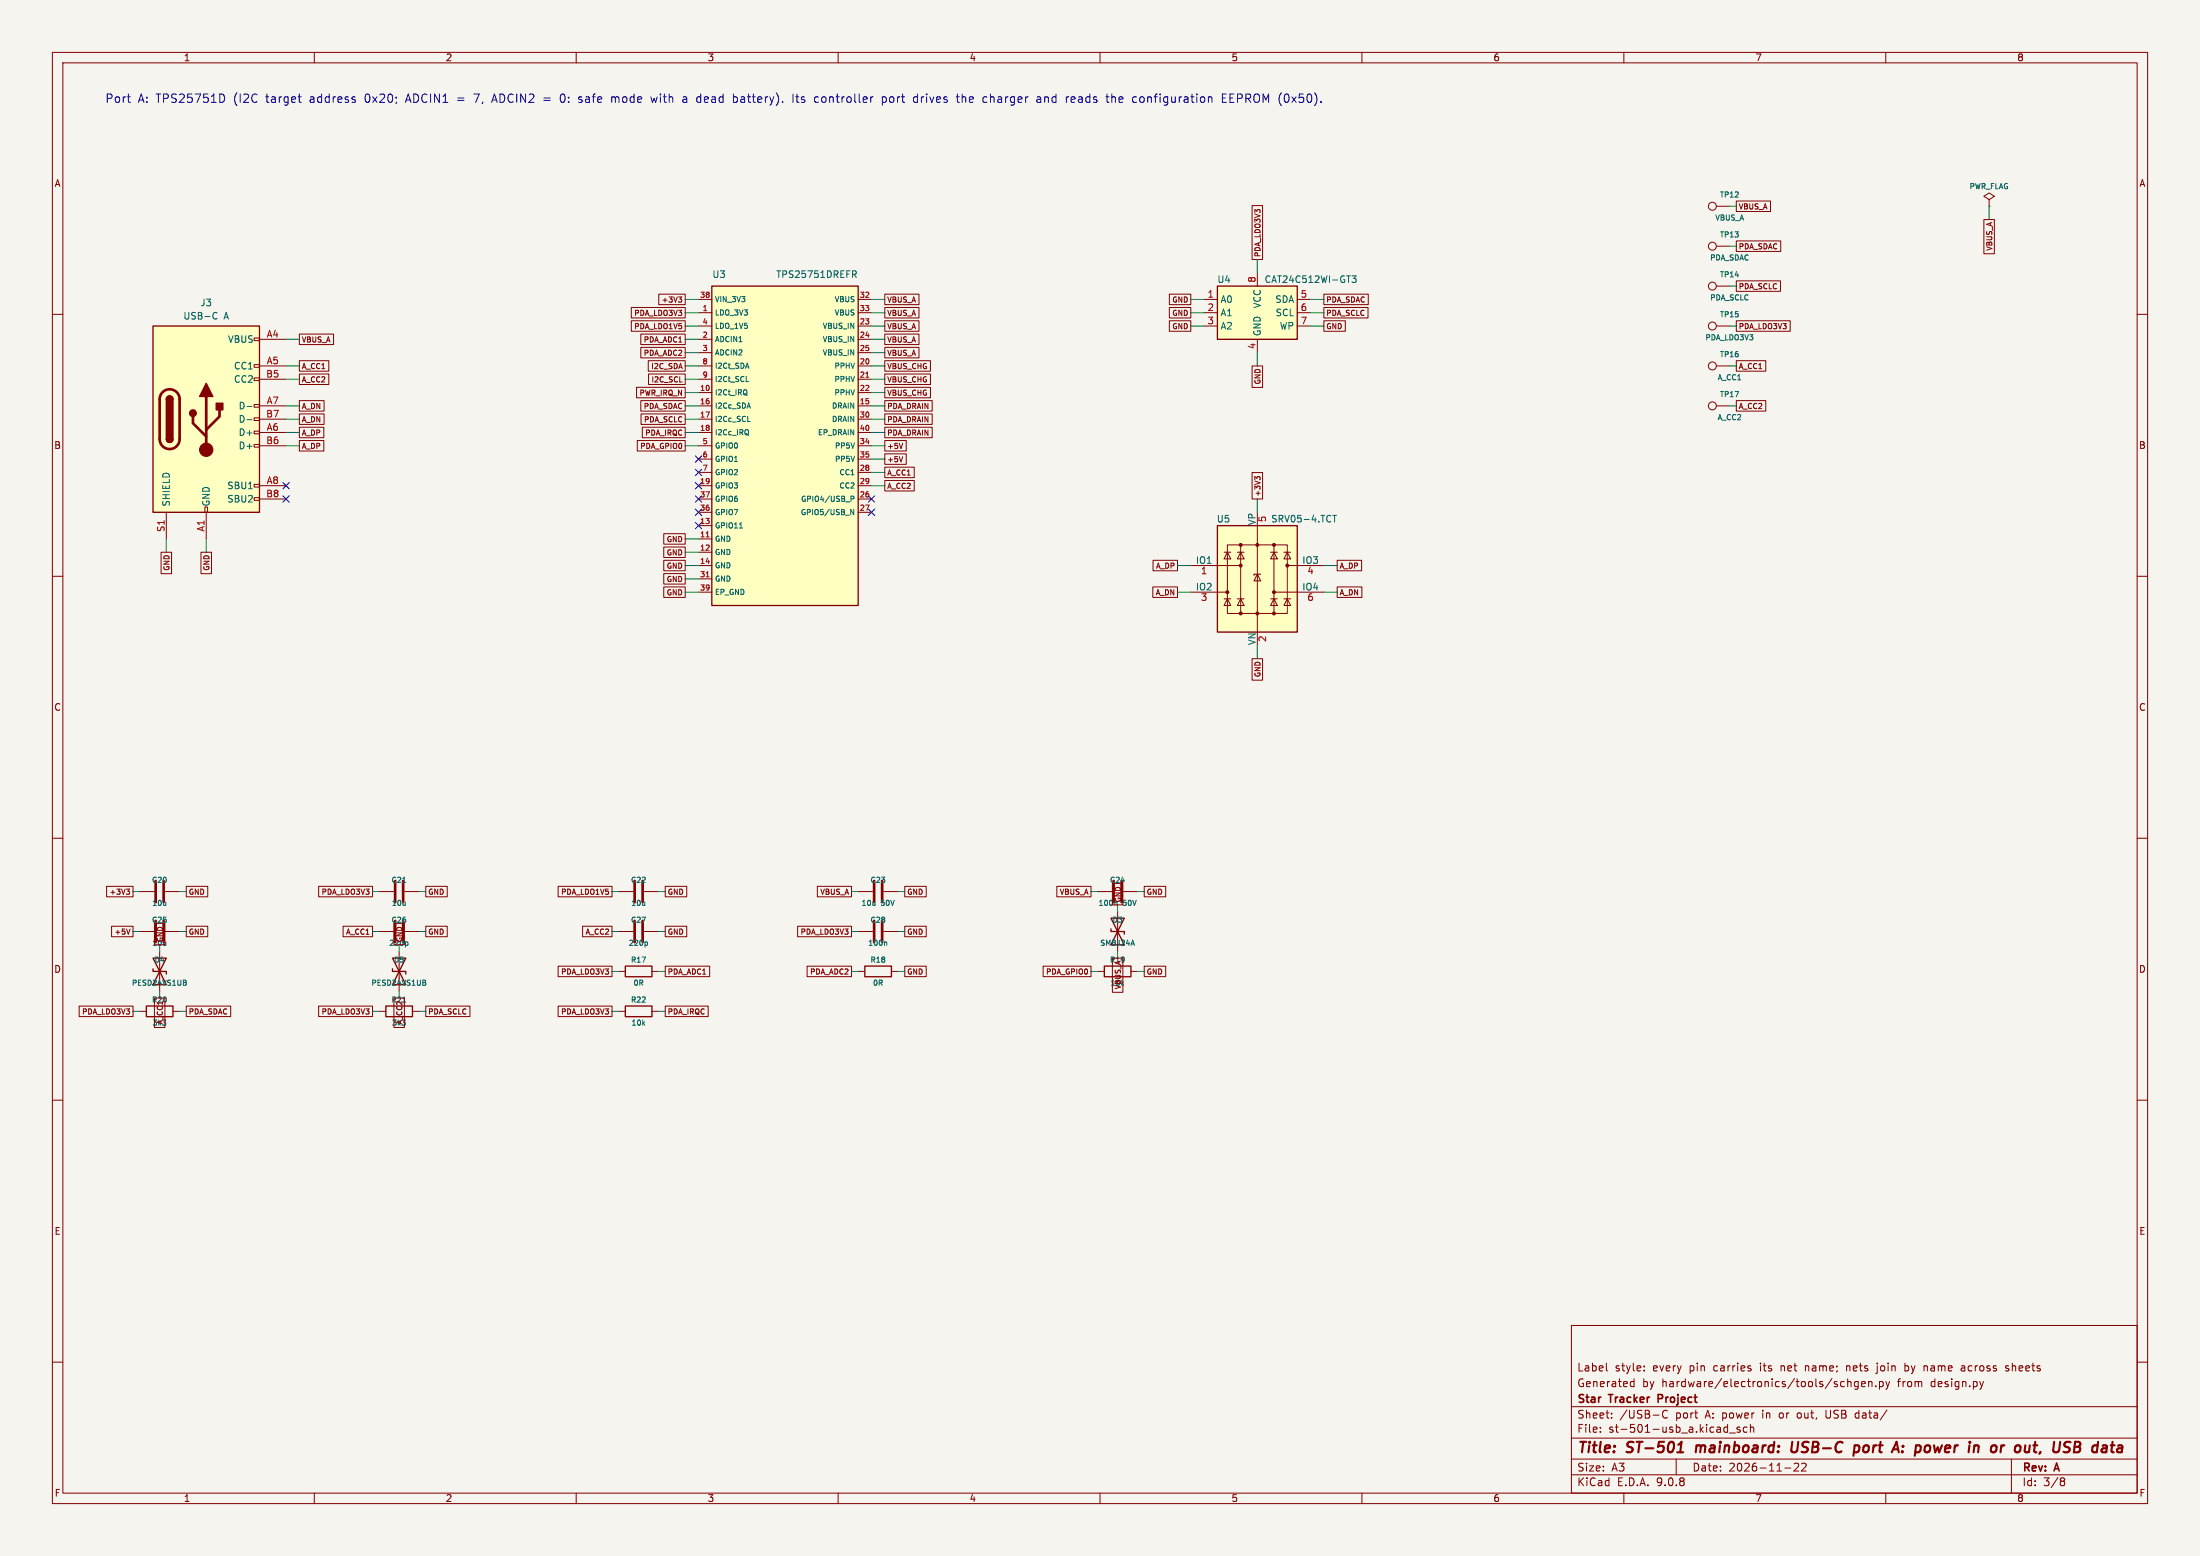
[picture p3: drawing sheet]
<svg xmlns="http://www.w3.org/2000/svg" width="420mm" height="297mm" viewBox="0 0 420 297" stroke-linecap="round" stroke-linejoin="round" font-family="sans-serif">
<path d="M0 0h420v297h-420z" fill="#f5f4ef" stroke="#f5f4ef" stroke-width=".19"/>
<g fill="none" stroke="#840000" stroke-width=".19">
<path d="M10 10h400v277h-400zM12 12h396v273h-396zM60 10v2M110 10v2M160 10v2M210 10v2M260 10v2M310 10v2M360 10v2M10 60h2M408 60h2M10 110h2"/>
<path d="M408 110h2M10 160h2M408 160h2M10 210h2M408 210h2M300 253h108v32h-108zM10 260h2M300 278.5h108M300 274.5h108M300 268.5h108M305.5 273.2v.2M305.5 272.5v.1"/>
<path d="M306.7 261.5l.2 .2M307.7 270.5v.2M307.7 269.8v.1M311.4 264.6h.5M311.4 263.8h.5M311.9 263.2v1.5M313.9 261.5v.2M313.9 260.8v.1M317.7 269.3a.72 .72 0 0 0-.3 .9 .72 .72 0 0 0 .9 .3M320 278.5v3M329.7 272.4l.1 .1M329.8 271.9v1.5"/>
<path d="M329.8 273.3l-.1 .1M330.2 273.5h1.1M332.2 272.5l-.4-.1-.2 .2 .1 .2 .5 .2v.3h-.6M333.5 272.5l-.4-.1-.3 .3 .1 .6h.6M334.2 272.5l.2-.1 .3 .1 .1 .9M334.2 271.9v1.5M342.5 279.4l.6-.1 .2 .1 .1 .3-1 1.1h1M343.2 269.8v.7M343.9 279.4l.6-.1 .2 .1 .1 .3-.9 1.1h.9M344.7 260.7v1M344.7 260.8h.1M348.6 269.2v1.2l.3 .3"/>
<path d="M352.5 260.7v1M352.7 263.8l.2-.1 .4 .1 .1 .9M352.7 263.2v1.5M352.7 260.7l-.2 .1M354.3 270.6l.4 .1M354.7 263.8l-.4-.1-.3 .3 .2 .6h.5M354.7 263.7v1.2l-.3 .3-.3-.1M354.7 269.7l-.4 .1M355.4 264.2l.7-.2-.1-.2-.4-.1-.2 .2v.7h.6M356.7 263.8l.2-.1 .4 .1 .1 .9M356.7 263.7v1M358.1 264.5v.2"/>
<path d="M358.4 260.2v.1M358.4 260.7v1.3l-.3 .2M358.8 263.8l.4-.1 .3 .3-.1 .6h-.6M358.8 263.7v1.5M360 263.7l.4 1M360.4 264.7l-.4 .5M360.7 263.7l-.3 1M363.7 260.2v1.5M363.7 260.8h.5M363.7 261.6h.5M367.5 260.7h.2l.2 .2v.8M374.4 260.8h.6l.1 .9"/>
<path d="M374.4 261.6h.7M375.1 261l-.7 .2M378.7 263.7l-.4 1M383.4 260.8l-.3-.1-.2 .2v.2l.5 .2v.3h-.5M384 278.5v6.5M408 260h2M60 285v2M110 285v2M160 285v2M210 285v2M260 285v2M300 281.5h108"/>
<path d="M310 285v2M340.7 280.2h1.2M360 285v2M393.6 282.1l.4 .1 .2 .2-.3 .3M393.6 282.7h.3M393.9 282.7l.2 .2 .1 .4-.2 .2-.4 .1"/>
</g>
<g fill="none" stroke="#840000" stroke-width=".4">
<path d="M320.2 277.2h1.1M320.6 275.7l.4-.5-.2 2M323.9 275.9l-.2 1.3M342.2 275.2l-.2 1.6 .1 .3a.66 .66 0 0 0 .9-.1M354.1 276h.7l.2 .3-.1 .5a.66 .66 0 0 1-1 .3M354.1 275.9l-.3 2M363.2 277l-.1 .2M363.3 276v.2M376.1 275.2l-.1 .2M385.1 275.9l-.4 .4-.1 .5 .2 .3 .4 .1M388.5 275.2l-.2 1.7M397.1 276.3v.5"/>
<path d="M397.1 275.4l-.1 .6"/>
</g>
<path d="M316.5 267h.6M317.1 266.2h-.6v1.5" fill="none" stroke="#840000" stroke-width=".3"/>
<path d="M232.4 54.6h15.2v10.2h-15.2z" fill="#ffffc2"/>
<path d="M232.4 54.6h15.2v10.2h-15.2zM212.1 175.3h2.5l-2.5 5h2.5zM212.1 177.3v.5h2.5v.5M210.8 184.4h5.1v2h-5.1z" fill="none" stroke="#840000" stroke-width=".25"/>
<g fill="none" stroke="#840000" stroke-width=".19">
<path d="M229.9 57.2h2.5M229.9 59.7h2.5M240 52.1v2.5M247.6 57.2h2.6M247.6 59.7h2.6M229.9 62.2h2.5M240 64.8v2.5M247.6 62.2h2.6M327.7 77.5h2.5M327.7 69.9h2.5M26.7 170.2h2.8M26.7 177.8h2.8"/>
<path d="M31.5 170.2h2.8M31.5 177.8h2.8M213.4 174v7.6M209.5 185.4h1.3M215.9 185.4h1.3"/>
<circle cx="326.9" cy="77.5" r=".76"/>
<circle cx="326.9" cy="69.8" r=".76"/>
</g>
<path d="M257.1 52.6h.7M258.1 52.6h.8l-.4 .5 .3 .2v.5l-.2 .1-.5-.1" fill="none" stroke="#006464" stroke-width=".19"/>
<path d="M29.7 168.1v4.1M29.7 175.8v4M31.2 168.1v4.1M31.2 175.8v4" fill="none" stroke="#840000" stroke-width=".51"/>
<path d="M232.4 100.3h15.2v20.4h-15.2z" fill="#ffffc2"/>
<g fill="none" stroke="#840000" stroke-width=".19">
<path d="M379.7 38.1l1-.6-1-.7-1 .7 1 .6v1.3M379.7 39.4h.1M227.3 108h9.6M227.3 113h7M233.7 105.4h1.2M233.7 114.3h1.2M234.3 104h11.4v13.1h-11.4zM234.3 105.4l.6 1.3h-1.2zM234.3 114.3l.6 1.3h-1.2zM236.2 105.4h1.3M236.2 114.3h1.3M236.9 105.4l.6 1.3h-1.3z"/>
<path d="M236.9 114.3l.6 1.3h-1.3zM236.9 104v13.1M240 109.6l.7 1.3h-1.3zM240 100.3v20.4M240.7 109.6h-1.3v.3M242.6 105.4h1.2M242.6 114.3h1.2M243.2 105.4l.6 1.3h-1.2zM243.2 114.3l.6 1.3h-1.2zM243.2 104v13.1M243.2 113h9.5M245.1 105.4h1.3"/>
<path d="M245.1 114.3h1.3M245.7 105.4l.7 1.3h-1.3zM245.7 114.3l.7 1.3h-1.3zM245.7 108h7M209.5 170.2h2.8M214.4 170.2h2.8"/>
</g>
<path d="M232.4 100.3h15.2v20.4h-15.2z" fill="none" stroke="#840000" stroke-width=".25"/>
<g fill="#840000" stroke="#840000" stroke-width=".19">
<circle cx="234.3" cy="113" r=".28"/>
<circle cx="236.9" cy="104" r=".28"/>
<circle cx="236.9" cy="108" r=".28"/>
<circle cx="236.9" cy="117.1" r=".28"/>
<circle cx="240" cy="104" r=".28"/>
<circle cx="240" cy="117.1" r=".28"/>
<circle cx="243.2" cy="104" r=".28"/>
<circle cx="243.2" cy="113" r=".28"/>
<circle cx="243.2" cy="117.1" r=".28"/>
<circle cx="245.7" cy="108" r=".28"/>
</g>
<path d="M254.4 98.4h.7M254.8 98.4v1.2M213.2 172.3v.5" fill="none" stroke="#006464" stroke-width=".19"/>
<path d="M212.6 168.1v4.1M214.1 168.1v4.1" fill="none" stroke="#840000" stroke-width=".51"/>
<path d="M29.2 62.2h20.3v35.6h-20.3z" fill="#ffffc2"/>
<g fill="none" stroke="#840000" stroke-width=".19">
<path d="M48.5 64.5h1v.5h-1zM48.5 69.6h1v.5h-1zM48.5 72.1h1v.5h-1zM48.5 77.2h1v.5h-1zM48.5 79.8h1v.5h-1zM49.5 64.8h5.1M49.5 69.9h5.1M49.5 72.4h5.1M49.5 77.5h5.1M31.7 97.8v5.1M39.1 96.8h.5v1h-.5zM39.4 97.8v5.1"/>
<path d="M48.5 82.3h1v.5h-1zM48.5 84.8h1v.5h-1zM48.5 92.5h1v.5h-1zM48.5 95h1v.5h-1zM49.5 80h5.1M49.5 82.6h5.1M49.5 85.1h5.1M49.5 92.7h5.1M49.5 95.3h5.1M72.4 170.2h2.8M72.4 177.8h2.8M77.2 170.2h2.8"/>
<path d="M77.2 177.8h2.8M26.7 193h1.2M30.5 181.6v7.6M33 193h1.3M72.4 193h1.3M76.2 181.6v7.6M78.7 193h1.3"/>
</g>
<path d="M29.2 62.2h20.3v35.6h-20.3zM31.7 76.2a.64 .64 0 0 1 .7-.6 .64 .64 0 0 1 .6 .6M31.7 83.8a.64 .64 0 0 0 .7 .7 .64 .64 0 0 0 .6-.7M27.9 192h5.1v2.1h-5.1zM29.2 182.9h2.5l-2.5 5.1h2.5zM29.2 184.9v.5h2.5v.5M73.7 192h5v2.1h-5zM74.9 182.9h2.6l-2.6 5.1h2.6zM74.9 184.9v.5h2.6v.5" fill="none" stroke="#840000" stroke-width=".25"/>
<path d="M31 74.9a1.9 1.9 0 0 1 2.1-.5 1.9 1.9 0 0 1 1.2 1.8v7.6a1.91 1.91 0 0 1-1.9 1.9 1.91 1.91 0 0 1-1.9-1.9v-7.7l.2-.7zM36.8 79.5v1.3l2.6 2.5M39.4 75.7v10.2M41.9 78.2v1.3l-2.5 2.5M75.4 168.1v4.1M75.4 175.8v4M77 168.1v4.1M77 175.8v4" fill="none" stroke="#840000" stroke-width=".51"/>
<g fill="#840000" stroke="#840000" stroke-width=".25">
<path d="M31.7 76.2h1.3v7.6h-1.3z"/>
<path d="M31.9 75.8a.64 .64 0 0 1 .7-.2 .64 .64 0 0 1 .4 .6h-1.3z"/>
<path d="M31.7 83.8h1.3a.64 .64 0 0 1-.6 .7 .64 .64 0 0 1-.7-.7z"/>
<path d="M39.4 73.2l1.2 2.5h-2.5z"/>
<path d="M41.3 77h1.2v1.2h-1.2z"/>
<circle cx="36.8" cy="78.9" r=".63"/>
</g>
<circle cx="39.4" cy="85.9" r="1.27" fill="#840000" stroke="#840000" stroke-width=".19"/>
<path d="M40.9 59.7l.5 .1M41.4 60.8h-.5M47.1 77.6h1M47.1 80.1h1M76.9 168.4h.6M77.7 179.8l.2 .2v.3l-.2 .2M35.3 187.1l.2 .2-.2 .3 .3 .1-.2 .4M81.1 187.1l.1 .2-.1 .3 .2 .1-.2 .4" fill="none" stroke="#006464" stroke-width=".19"/>
<path d="M135.9 54.6h27.9v61h-27.9z" fill="#ffffc2"/>
<path d="M135.9 54.6h27.9v61h-27.9zM119.4 192h5.1v2.1h-5.1zM119.4 184.4h5.1v2h-5.1zM165.1 184.4h5.1v2h-5.1z" fill="none" stroke="#840000" stroke-width=".25"/>
<g fill="none" stroke="#840000" stroke-width=".19">
<path d="M239 39.2h2v10.3h-2zM327.7 39.4h2.5M331.5 38.4h6.5v2h-6.5zM120.5 58.7h10.3v2h-10.3zM125.8 56.1h5v2.1h-5zM129.5 56.7h.6l-.3 .4 .3 .1v.3l-.1 .2h-.3M133.3 57.2h2.6M133.3 59.7h2.6M163.8 57.2h2.6M163.8 59.7h2.6M168.9 58.7h6.5v2h-6.5zM168.9 56.1h6.5v2.1h-6.5z"/>
<path d="M223.2 56.1h4.1v2.1h-4.1zM223.2 58.7h4.1v2h-4.1zM252.7 58.7h8.5v2h-8.5zM252.7 56.1h8.5v2.1h-8.5zM327.7 54.6h2.5M327.7 47h2.5M331.5 53.6h8.4v2h-8.4zM331.5 46h8.4v2h-8.4zM378.7 41.9h2v6.5h-2zM57.1 68.8h5.7v2.1h-5.7zM57.1 79h4.8v2h-4.8zM57.1 76.5h4.8v2h-4.8z"/>
<path d="M57.1 71.4h5.7v2h-5.7zM57.1 63.8h6.6v2h-6.6zM120.5 61.2h10.3v2h-10.3zM121.5 73.9h9.3v2h-9.3zM122.3 66.3h8.5v2h-8.5zM122.3 76.5h8.5v2h-8.5zM122.3 63.8h8.5v2h-8.5zM122.4 79h8.4v2h-8.4zM123.8 68.8h7v2.1h-7zM123.8 71.4h7v2h-7zM133.3 62.2h2.6M133.3 64.8h2.6"/>
<path d="M133.3 67.3h2.6M133.3 69.9h2.6M133.3 72.4h2.6M133.3 74.9h2.6M133.3 77.5h2.6M163.8 62.2h2.6M163.8 64.8h2.6M163.8 67.3h2.6M163.8 69.9h2.6M163.8 72.4h2.6M163.8 74.9h2.6M163.8 77.5h2.6"/>
<path d="M168.9 73.9h8.7v2h-8.7zM168.9 79h9.1v2h-9.1zM168.9 76.5h9.1v2h-9.1zM168.9 71.4h8.7v2h-8.7zM168.9 68.8h8.7v2.1h-8.7zM168.9 66.3h6.5v2h-6.5zM168.9 63.8h6.5v2h-6.5zM168.9 61.2h6.5v2h-6.5zM223.2 61.2h4.1v2h-4.1zM239 69.9h2v4h-2zM252.7 61.2h4.1v2h-4.1zM327.7 62.2h2.5"/>
<path d="M331.5 61.2h10.3v2h-10.3zM331.5 68.8h5.6v2.1h-5.6zM331.5 76.5h5.6v2h-5.6zM57.1 84.1h4.7v2h-4.7zM57.1 81.5h4.7v2.1h-4.7zM121.7 84.1h9.1v2h-9.1zM122.6 81.5h8.2v2.1h-8.2zM133.3 80h2.6M133.3 82.6h2.6M133.3 85.1h2.6M133.3 87.6h2.6M133.3 90.2h2.6"/>
<path d="M133.3 92.7h2.6M133.3 95.3h2.6M133.3 97.8h2.6M163.8 80h2.6M163.8 82.6h2.6M163.8 85.1h2.6M163.8 87.6h2.6M163.8 90.2h2.6M163.8 92.7h2.6M163.8 95.3h2.6M163.8 97.8h2.6M168.9 81.5h9.1v2.1h-9.1z"/>
<path d="M168.9 84.1h4.1v2h-4.1zM168.9 86.6h4.1v2h-4.1zM168.9 91.7h5.6v2h-5.6zM168.9 89.2h5.6v2h-5.6zM172.3 84.6l-.3 1M172.3 87.2l-.3 1M239 90.2h2v5.1h-2zM239.9 91.3l-.3-.3v.6M239.9 91.2l.2-.2h.3l.2 .2M30.7 105.4h2.1v4.1h-2.1zM38.4 105.4h2v4.1h-2zM126.7 112h4.1v2h-4.1z"/>
<path d="M126.7 109.5h4.1v2h-4.1zM126.7 106.9h4.1v2.1h-4.1zM126.7 104.4h4.1v2h-4.1zM126.7 101.9h4.1v2h-4.1zM133.3 100.3h2.6M133.3 102.9h2.6M133.3 105.4h2.6M133.3 108h2.6M133.3 110.5h2.6M133.3 113h2.6M220.1 112h4.7v2h-4.7zM220.1 106.9h4.7v2.1h-4.7z"/>
<path d="M255.3 106.9h4.6v2.1h-4.6zM255.3 112h4.7v2h-4.7zM239 125.7h2v4.1h-2zM20.3 169.2h5.1v2h-5.1zM21.3 176.8h4.1v2h-4.1zM24.1 169.7h.6l-.3 .4 .3 .1v.3l-.2 .2h-.2M24.8 177.3l-.3 1M29.5 176.2h2v4.1h-2zM35.6 169.2h4.1v2h-4.1zM35.6 176.8h4.1v2h-4.1zM60.8 169.2h10.3v2h-10.3zM65.5 176.8h5.6v2h-5.6z"/>
<path d="M75.2 176.2h2v4.1h-2zM81.3 176.8h4.1v2h-4.1zM81.3 169.2h4.1v2h-4.1zM106.6 169.2h10.2v2h-10.2zM111.2 176.8h5.6v2h-5.6zM118.1 170.2h2.8M118.1 177.8h2.8M122.9 170.2h2.8M122.9 177.8h2.8M127 176.8h4.1v2h-4.1zM127 169.2h4.1v2h-4.1zM152.3 176.8h10.3v2h-10.3z"/>
<path d="M156 169.2h6.6v2h-6.6zM163.8 170.2h2.8M163.8 177.8h2.8M168.7 170.2h2.7M168.7 177.8h2.7M172.7 176.8h4.1v2h-4.1zM172.7 169.2h4.1v2h-4.1zM201.8 169.2h6.5v2h-6.5zM212.4 168.6h2v4.1h-2zM218.4 169.2h4.1v2h-4.1zM15.1 192h10.3v2h-10.3zM29.5 190.5h2v5.6h-2z"/>
<path d="M35.6 192h8.4v2h-8.4zM60.8 192h10.3v2h-10.3zM75.2 190.5h2v5.6h-2zM81.3 192h8.4v2h-8.4zM106.6 184.4h10.2v2h-10.2zM106.6 192h10.2v2h-10.2zM118.1 193h1.3M118.1 185.4h1.3M124.5 193h1.2M124.5 185.4h1.2M127 184.4h8.5v2h-8.5zM127 192h8.2v2h-8.2z"/>
<path d="M154.1 184.4h8.5v2h-8.5zM163.8 185.4h1.3M170.2 185.4h1.2M172.7 184.4h4.1v2h-4.1zM199.1 184.4h9.2v2h-9.2zM212.4 182.9h2v6.5h-2zM218.4 184.4h4.1v2h-4.1z"/>
<circle cx="326.9" cy="39.4" r=".76"/>
<circle cx="326.9" cy="54.6" r=".76"/>
<circle cx="326.9" cy="47" r=".76"/>
<circle cx="326.9" cy="62.2" r=".76"/>
</g>
<path d="M162.8 51.7h.4l.3 .2-.1 .4-.6 .1M163.1 52.4l.4 .6M142.5 72.8h.4M142.5 75.4l.1 .1M142.7 80.5h.5M162.5 95.2h.4l.1-.4-.5-.1v1M163 97.2v1l-.6-1v1M141.2 100.8h.5M123.4 179.8l.2 .2v.3l-.2 .2M169 179.8l.3 .1v.6" fill="none" stroke="#006464" stroke-width=".19"/>
<path d="M165.3 72h.6M134.8 102.5h.6M134.8 110.1h.6" fill="none" stroke="#a90000" stroke-width=".19"/>
<path d="M121.2 168.1v4.1M121.2 175.8v4M122.7 168.1v4.1M122.7 175.8v4M166.9 168.1v4.1M166.9 175.8v4M168.4 168.1v4.1M168.4 175.8v4" fill="none" stroke="#840000" stroke-width=".51"/>
<g fill="none" stroke="#009600" stroke-width=".19">
<path d="M330.2 39.4h1.3M379.7 39.4v2.5M130.8 59.7h2.5M130.8 57.2h2.5M166.4 59.7h2.5M166.4 57.2h2.5M227.3 59.7h2.6M227.3 57.2h2.6M240 49.5v2.6M250.2 59.7h2.5M250.2 57.2h2.5M330.2 47h1.3"/>
<path d="M330.2 54.6h1.3M54.6 69.9h2.5M54.6 77.5h2.5M54.6 72.4h2.5M54.6 64.8h2.5M130.8 62.2h2.5M130.8 69.9h2.5M130.8 77.5h2.5M130.8 72.4h2.5M130.8 64.8h2.5M130.8 67.3h2.5M130.8 74.9h2.5"/>
<path d="M166.4 62.2h2.5M166.4 69.9h2.5M166.4 77.5h2.5M166.4 72.4h2.5M166.4 64.8h2.5M166.4 67.3h2.5M166.4 74.9h2.5M227.3 62.2h2.6M240 67.3v2.6M250.2 62.2h2.5M330.2 62.2h1.3M330.2 69.9h1.3"/>
<path d="M330.2 77.5h1.3M54.6 85.1h2.5M54.6 80h2.5M54.6 82.6h2.5M130.8 85.1h2.5M130.8 80h2.5M130.8 82.6h2.5M166.4 85.1h2.5M166.4 80h2.5M166.4 82.6h2.5M166.4 92.7h2.5M166.4 90.2h2.5"/>
<path d="M166.4 87.6h2.5M240 95.3v2.5M31.7 102.9v2.5M39.4 102.9v2.5M130.8 108h2.5M130.8 113h2.5M130.8 102.9h2.5M130.8 110.5h2.5M130.8 105.4h2.5M224.8 108h2.5M224.8 113h2.5M252.7 108h2.6"/>
<path d="M252.7 113h2.6M240 123.2v2.5M25.4 177.8h1.3M25.4 170.2h1.3M34.3 177.8h1.3M34.3 170.2h1.3M71.1 177.8h1.3M71.1 170.2h1.3M80 177.8h1.3M80 170.2h1.3M116.8 177.8h1.3M116.8 170.2h1.3"/>
<path d="M125.7 177.8h1.3M125.7 170.2h1.3M162.6 177.8h1.2M162.6 170.2h1.2M171.4 177.8h1.3M171.4 170.2h1.3M208.3 170.2h1.2M213.4 172.7v1.3M217.2 170.2h1.2M25.4 193h1.3M30.5 180.3v1.3M30.5 189.2v1.3"/>
<path d="M34.3 193h1.3M71.1 193h1.3M76.2 180.3v1.3M76.2 189.2v1.3M80 193h1.3M116.8 193h1.3M116.8 185.4h1.3M125.7 193h1.3M125.7 185.4h1.3M162.6 185.4h1.2M171.4 185.4h1.3M208.3 185.4h1.2"/>
<path d="M213.4 181.6v1.3M217.2 185.4h1.2"/>
</g>
<g fill="none" stroke="#000084" stroke-width=".19">
<path d="M54 94.6l1.2 1.3M54 92.1l1.2 1.2M55.2 94.6l-1.2 1.3M55.2 92.1l-1.2 1.2M132.7 87l1.3 1.2M132.7 89.6l1.3 1.2M132.7 92.1l1.3 1.2M132.7 94.6l1.3 1.3M132.7 97.2l1.3 1.2M132.7 99.7l1.3 1.2M134 87l-1.3 1.2M134 89.6l-1.3 1.2"/>
<path d="M134 92.1l-1.3 1.2M134 94.6l-1.3 1.3M134 97.2l-1.3 1.2M134 99.7l-1.3 1.2M165.8 97.2l1.2 1.2M165.8 94.6l1.2 1.3M167 97.2l-1.2 1.2M167 94.6l-1.2 1.3"/>
</g>
<g fill="none" stroke="#0000c2" stroke-width=".19">
<path d="M24.3 18.5h.6M24.7 19.5h.2M42.6 18l.3 .6-.1 .6-.2 .3M56.9 18.5h.6M57.4 19.5h.1M90.4 17.9h1.1M94 19.1h.8M94.4 17.9l-.5 1.6M103.8 18.7h1.3M103.8 19.2h1.3M107.6 18l-.1-.1a.85 .85 0 0 0-.6 .8 .85 .85 0 0 0 .6 .8h.1M110.5 18.6h.6"/>
<path d="M110.5 18.9l.4 .1 .2 .2M111.1 19.3l-.2 .2h-.3M116.8 18.6l.4-.1 .3 .2M116.8 18.5v1M117.5 18.7v.8M117.7 18.5l-.2 .2M124.3 18.5l.3 1 .3-.7 .3 .7 .3-1M130.6 18.5h.3l.2 .2v.8M131.1 19.5h-.5M131.1 18.9h-.5M140.5 18.5l.3 .3v.4l-.3 .3M151.4 17.9v1.6"/>
<path d="M151.9 18.5h.6M152.1 17.9v1.4l.4 .2M157.2 18.5l-.3 .3v.4l.3 .3M168.4 18.6l.5-.1 .3 .3v.4l-.1 .3h-.7M168.4 18.5v1.6M170.3 18.5l-.3 .1-.2 .2 .1 .6 .4 .1M175.9 18.5v1M176.4 18.5l-.3 .1-.2 .2M183.7 18.6l.2-.1 .4 .1 .1 .9M183.7 17.9v1.6M189.2 18.6h.5l.1 .9M199.5 18.6l.2-.1 .4 .1v.9"/>
<path d="M199.5 18.5v1M206.1 18.5l-.2 .1M206.1 18.9a.31 .31 0 0 0-.3 .3 .31 .31 0 0 0 .3 .3M212.9 18.6v.9M213.9 18.5l-.3 .2v.6l.3 .2M214.4 18.9l-.8 .1M218.3 18.6v.8M233.4 18.7h.5M234.1 17.9h-.7v1.6h.7M234.8 18.7h.5M235.6 17.9h-.8v1.6h.8M236.2 18.8h.7"/>
<path d="M236.9 17.9h-.7v1.6"/>
</g>
<g font-size="2.8" fill="#840000">
<text x="301" y="277.9">Title:</text>
<text x="310.6" y="277.9">ST-501</text>
<text x="324.6" y="277.9">mainboard:</text>
<text x="343.6" y="277.9">USB-C</text>
<text x="356.4" y="277.9">port</text>
<text x="364.7" y="277.9">A:</text>
<text x="369.7" y="277.9">power</text>
<text x="380.7" y="277.9">in</text>
<text x="385.8" y="277.9">or</text>
<text x="391.1" y="277.9">out,</text>
<text x="399.2" y="277.9">USB</text>
</g>
<g font-size="2.2" fill="#0000c2">
<text x="20" y="19.8">Port</text>
<text x="26.3" y="19.8">A: TPS25751D</text>
<text x="44.7" y="19.8">(I2C</text>
<text x="51" y="19.8">target</text>
<text x="59.5" y="19.8">address</text>
<text x="70.1" y="19.8">0x20;</text>
<text x="78.1" y="19.8">ADCIN1</text>
<text x="88" y="19.8">=</text>
<text x="91.3" y="19.8">7,</text>
<text x="95" y="19.8">ADCIN2</text>
<text x="108.2" y="19.8">0:</text>
<text x="111.8" y="19.8">safe</text>
<text x="118.2" y="19.8">mode</text>
<text x="126" y="19.8">with</text>
<text x="132.1" y="19.8">a</text>
<text x="134.9" y="19.8">dead</text>
<text x="142" y="19.8">battery).</text>
<text x="153.5" y="19.8">Its</text>
<text x="157.8" y="19.8">controller</text>
<text x="170.8" y="19.8">port</text>
<text x="177" y="19.8">drives</text>
<text x="185.4" y="19.8">the</text>
<text x="190.5" y="19.8">charger</text>
<text x="201" y="19.8">and</text>
<text x="206.7" y="19.8">reads</text>
<text x="214.6" y="19.8">the</text>
<text x="219.6" y="19.8">configuration</text>
<text x="236.9" y="19.8">EEPROM (0x50).</text>
</g>
<g font-size="2.1" fill="#840000">
<text x="301" y="262">Label</text>
<text x="308.3" y="262">style:</text>
<text x="315.6" y="262">every</text>
<text x="322.7" y="262">pin</text>
<text x="327.4" y="262">carries</text>
<text x="336.4" y="262">its</text>
<text x="340.5" y="262">net</text>
<text x="345.3" y="262">name;</text>
<text x="353.3" y="262">nets</text>
<text x="359.3" y="262">join</text>
<text x="364.8" y="262">by</text>
<text x="368.6" y="262">name</text>
<text x="375.9" y="262">across</text>
<text x="384.5" y="262">sheets</text>
<text x="301" y="268.2">Star</text>
<text x="301" y="265">Generated</text>
<text x="307.3" y="268.2">Tracker</text>
<text x="313.5" y="265">by</text>
<text x="317.2" y="268.2">Project</text>
<text x="317.3" y="265">hardware/electronics/tools/schgen.py</text>
<text x="362.5" y="265">from</text>
<text x="368.9" y="265">design.py</text>
<text x="301" y="273.7">File:</text>
<text x="301" y="271">Sheet:</text>
<text x="307.1" y="273.7">st-501-usb_a.kicad_sch</text>
<text x="309.2" y="271">/USB-C</text>
<text x="319.9" y="271">port</text>
<text x="325.7" y="271">A: power</text>
<text x="336.8" y="271">in</text>
<text x="340.2" y="271">or</text>
<text x="343.8" y="271">out,</text>
<text x="349.4" y="271">USB</text>
<text x="355.2" y="271">data/</text>
<text x="301" y="281.1">Size:</text>
<text x="307.6" y="281.1">A3</text>
<text x="323" y="281.1">Date:</text>
<text x="330" y="281.1">2026-11-22</text>
<text x="386" y="281.3">Rev:</text>
<text x="392.4" y="281.3">A</text>
<text x="301" y="283.9">KiCad</text>
<text x="308.7" y="283.9">E.D.A.</text>
<text x="316.3" y="283.9">9.0.8</text>
<text x="386" y="283.9">Id:</text>
<text x="390.1" y="283.9">3/8</text>
</g>
<g font-size="1.8" fill="#840000">
<text x="35" y="11.9">1</text>
<text x="85" y="11.9">2</text>
<text x="135" y="11.9">3</text>
<text x="185" y="11.9">4</text>
<text x="235" y="11.9">5</text>
<text x="285" y="11.9">6</text>
<text x="335" y="11.9">7</text>
<text x="385" y="11.9">8</text>
<text x="10.3" y="35.9">A</text>
<text x="408.3" y="35.9">A</text>
<text x="10.3" y="85.9">B</text>
<text x="408.2" y="85.9">B</text>
<text x="10.3" y="135.9">C</text>
<text x="408.2" y="135.9">C</text>
<text x="10.3" y="185.9">D</text>
<text x="408.2" y="185.9">D</text>
<text x="10.3" y="235.9">E</text>
<text x="408.3" y="235.9">E</text>
<text x="10.3" y="285.9">F</text>
<text x="35" y="286.9">1</text>
<text x="85" y="286.9">2</text>
<text x="135" y="286.9">3</text>
<text x="185" y="286.9">4</text>
<text x="235" y="286.9">5</text>
<text x="285" y="286.9">6</text>
<text x="335" y="286.9">7</text>
<text x="385" y="286.9">8</text>
<text x="408.3" y="285.9">F</text>
</g>
<g font-size="1.8" fill="#006464">
<text x="135.9" y="53.2">U3</text>
<text x="148.1" y="53.2">TPS25751DREFR</text>
<text x="38.2" y="58.6">J3</text>
<text x="232.3" y="54.2">U4</text>
<text x="232.9" y="58">A0</text>
<text x="240.9" y="58.9" transform="rotate(-90 240.9 58.9)">VCC</text>
<text x="241.3" y="54.2">CAT24C512WI-GT3</text>
<text x="243.4" y="58">SDA</text>
<text x="34.9" y="61.2">USB-C</text>
<text x="42.7" y="61.2">A</text>
<text x="43.4" y="65.6">VBUS</text>
<text x="232.9" y="60.6">A1</text>
<text x="232.9" y="63.1">A2</text>
<text x="240.9" y="64.3" transform="rotate(-90 240.9 64.3)">GND</text>
<text x="243.4" y="60.6">SCL</text>
<text x="244.2" y="63.1">WP</text>
<text x="44.6" y="70.7">CC1</text>
<text x="44.6" y="73.3">CC2</text>
<text x="45.5" y="78.3">D-</text>
<text x="45.5" y="80.9">D-</text>
<text x="45.5" y="83.4">D+</text>
<text x="45.5" y="86">D+</text>
<text x="43.3" y="93.6">SBU1</text>
<text x="32.6" y="96.8" transform="rotate(-90 32.6 96.8)">SHIELD</text>
<text x="40.2" y="96.8" transform="rotate(-90 40.2 96.8)">GND</text>
<text x="43.3" y="96.1">SBU2</text>
<text x="232.2" y="99.9">U5</text>
<text x="239.8" y="100.3" transform="rotate(-90 239.8 100.3)">VP</text>
<text x="242.6" y="99.9">SRV05-4.TCT</text>
<text x="228.2" y="107.7">IO1</text>
<text x="248.5" y="107.7">IO3</text>
<text x="228.2" y="112.8">IO2</text>
<text x="248.5" y="112.8">IO4</text>
<text x="239.8" y="123.2" transform="rotate(-90 239.8 123.2)">VN</text>
</g>
<g font-size="1.8" fill="#a90000">
<text x="230.4" y="56.9">1</text>
<text x="230.4" y="59.4">2</text>
<text x="239.8" y="54" transform="rotate(-90 239.8 54)">8</text>
<text x="248.2" y="56.9">5</text>
<text x="248.2" y="59.4">6</text>
<text x="50.8" y="64.5">A4</text>
<text x="230.4" y="62">3</text>
<text x="248.2" y="62">7</text>
<text x="50.8" y="69.6">A5</text>
<text x="239.8" y="66.7" transform="rotate(-90 239.8 66.7)">4</text>
<text x="50.7" y="72.1">B5</text>
<text x="50.8" y="77.2">A7</text>
<text x="50.7" y="79.8">B7</text>
<text x="50.8" y="82.3">A6</text>
<text x="50.7" y="84.8">B6</text>
<text x="50.7" y="95">B8</text>
<text x="50.8" y="92.5">A8</text>
<text x="31.5" y="101.6" transform="rotate(-90 31.5 101.6)">S1</text>
<text x="39.1" y="101.6" transform="rotate(-90 39.1 101.6)">A1</text>
<text x="242" y="99.8" transform="rotate(-90 242 99.8)">5</text>
<text x="229.2" y="109.9">1</text>
<text x="249.5" y="109.9">4</text>
<text x="229.2" y="115">3</text>
<text x="249.5" y="115">6</text>
<text x="242" y="122.6" transform="rotate(-90 242 122.6)">2</text>
</g>
<g font-size="1.4" fill="#006464">
<text x="328.2" y="37.9">TP12</text>
<text x="375.9" y="36.3">PWR_FLAG</text>
<text x="327.3" y="42.3">VBUS_A</text>
<text x="328.2" y="45.5">TP13</text>
<text x="326.4" y="49.9">PDA_SDAC</text>
<text x="328.2" y="53.1">TP14</text>
<text x="136.4" y="57.9">VIN_3V3</text>
<text x="159.2" y="57.9">VBUS</text>
<text x="326.4" y="57.5">PDA_SCLC</text>
<text x="136.4" y="60.4">LDO_3V3</text>
<text x="136.4" y="63">LDO_1V5</text>
<text x="136.4" y="65.5">ADCIN1</text>
<text x="156.9" y="63">VBUS_IN</text>
<text x="156.9" y="65.5">VBUS_IN</text>
<text x="159.2" y="60.4">VBUS</text>
<text x="325.5" y="65.2">PDA_LDO3V3</text>
<text x="328.2" y="60.8">TP15</text>
<text x="136.4" y="68">ADCIN2</text>
<text x="136.4" y="70.6">I2Ct_SDA</text>
<text x="156.9" y="68">VBUS_IN</text>
<text x="159.2" y="70.6">PPHV</text>
<text x="328.2" y="68.4">TP16</text>
<text x="136.4" y="73.1">I2Ct_SCL</text>
<text x="136.4" y="75.7">I2Ct_IRQ</text>
<text x="159.2" y="73.1">PPHV</text>
<text x="159.2" y="75.7">PPHV</text>
<text x="327.8" y="72.8">A_CC1</text>
<text x="328.2" y="76">TP17</text>
<text x="136.4" y="78.2">I2Cc_SDA</text>
<text x="136.4" y="80.7">I2Cc_SCL</text>
<text x="136.4" y="83.3">I2Cc_IRQ</text>
<text x="156" y="83.3">EP_DRAIN</text>
<text x="158.7" y="78.2">DRAIN</text>
<text x="158.7" y="80.7">DRAIN</text>
<text x="327.8" y="80.4">A_CC2</text>
<text x="136.4" y="85.8">GPIO0</text>
<text x="136.4" y="88.4">GPIO1</text>
<text x="159.3" y="85.8">PP5V</text>
<text x="159.3" y="88.4">PP5V</text>
<text x="136.4" y="90.9">GPIO2</text>
<text x="136.4" y="93.4">GPIO3</text>
<text x="136.4" y="96">GPIO6</text>
<text x="152.8" y="96">GPIO4/USB_P</text>
<text x="160.1" y="90.9">CC1</text>
<text x="160.1" y="93.4">CC2</text>
<text x="136.4" y="98.5">GPIO7</text>
<text x="136.4" y="101.1">GPIO11</text>
<text x="152.7" y="98.5">GPIO5/USB_N</text>
<text x="136.4" y="103.6">GND</text>
<text x="136.4" y="106.1">GND</text>
<text x="136.4" y="108.7">GND</text>
<text x="136.4" y="111.2">GND</text>
<text x="136.4" y="113.8">EP_GND</text>
<text x="28.9" y="168.7">C20</text>
<text x="28.9" y="173.1">10u</text>
<text x="74.6" y="168.7">C21</text>
<text x="74.7" y="173.1">10u</text>
<text x="120.3" y="168.7">C22</text>
<text x="120.4" y="173.1">10u</text>
<text x="164.3" y="173.1">10u</text>
<text x="166.1" y="168.7">C23</text>
<text x="168.2" y="173.1">50V</text>
<text x="211.8" y="168.7">C24</text>
<text x="214.4" y="173.1">50V</text>
<text x="28.9" y="176.3">C25</text>
<text x="74.6" y="176.3">C26</text>
<text x="120.3" y="176.3">C27</text>
<text x="166.1" y="176.3">C28</text>
<text x="212.3" y="176.3">D3</text>
<text x="29.4" y="183.9">D4</text>
<text x="74.2" y="180.7">220p</text>
<text x="75.1" y="183.9">D5</text>
<text x="119.9" y="180.7">220p</text>
<text x="120.3" y="183.9">R17</text>
<text x="165.6" y="180.7">100n</text>
<text x="166.1" y="183.9">R18</text>
<text x="209.9" y="180.7">SMBJ24A</text>
<text x="25.1" y="188.3">PESD24VS1UB</text>
<text x="70.8" y="188.3">PESD24VS1UB</text>
<text x="120.3" y="191.6">R22</text>
<text x="120.8" y="188.3">0R</text>
<text x="166.5" y="188.3">0R</text>
<text x="120.4" y="196">10k</text>
</g>
<g font-size="1.4" fill="#840000">
<text x="331.8" y="40.2">VBUS_A</text>
<text x="331.8" y="47.8">PDA_SDAC</text>
<text x="240.8" y="49.2" transform="rotate(-90 240.8 49.2)">PDA_LDO3V3</text>
<text x="380.5" y="48" transform="rotate(-90 380.5 48)">VBUS_A</text>
<text x="126.2" y="57.9">+3V3</text>
<text x="169.3" y="57.9">VBUS_A</text>
<text x="223.7" y="57.9">GND</text>
<text x="253.1" y="57.9">PDA_SDAC</text>
<text x="331.8" y="55.4">PDA_SCLC</text>
<text x="57.5" y="65.6">VBUS_A</text>
<text x="120.9" y="60.5">PDA_LDO3V3</text>
<text x="120.9" y="63">PDA_LDO1V5</text>
<text x="122.7" y="65.6">PDA_ADC1</text>
<text x="169.3" y="65.6">VBUS_A</text>
<text x="169.3" y="63">VBUS_A</text>
<text x="169.3" y="60.5">VBUS_A</text>
<text x="223.7" y="63">GND</text>
<text x="223.7" y="60.5">GND</text>
<text x="253.1" y="63">GND</text>
<text x="253.1" y="60.5">PDA_SCLC</text>
<text x="331.8" y="63">PDA_LDO3V3</text>
<text x="57.5" y="70.6">A_CC1</text>
<text x="122.7" y="68.1">PDA_ADC2</text>
<text x="124.2" y="70.6">I2C_SDA</text>
<text x="169.3" y="70.6">VBUS_CHG</text>
<text x="169.3" y="68.1">VBUS_A</text>
<text x="331.8" y="70.6">A_CC1</text>
<text x="57.5" y="73.2">A_CC2</text>
<text x="121.9" y="75.7">PWR_IRQ_N</text>
<text x="124.2" y="73.2">I2C_SCL</text>
<text x="169.3" y="75.7">VBUS_CHG</text>
<text x="169.3" y="73.2">VBUS_CHG</text>
<text x="240.8" y="73.5" transform="rotate(-90 240.8 73.5)">GND</text>
<text x="57.5" y="83.3">A_DP</text>
<text x="57.5" y="80.8">A_DN</text>
<text x="57.5" y="78.3">A_DN</text>
<text x="122.7" y="78.3">PDA_SDAC</text>
<text x="122.8" y="80.8">PDA_SCLC</text>
<text x="123" y="83.3">PDA_IRQC</text>
<text x="169.3" y="83.3">PDA_DRAIN</text>
<text x="169.3" y="80.8">PDA_DRAIN</text>
<text x="169.3" y="78.3">PDA_DRAIN</text>
<text x="331.8" y="78.3">A_CC2</text>
<text x="57.5" y="85.9">A_DP</text>
<text x="122.1" y="85.9">PDA_GPIO0</text>
<text x="169.3" y="85.9">+5V</text>
<text x="169.3" y="88.4">+5V</text>
<text x="169.3" y="93.5">A_CC2</text>
<text x="169.3" y="91">A_CC1</text>
<text x="240.8" y="94.9" transform="rotate(-90 240.8 94.9)">+3V3</text>
<text x="127.1" y="106.2">GND</text>
<text x="127.1" y="103.7">GND</text>
<text x="32.5" y="109.1" transform="rotate(-90 32.5 109.1)">GND</text>
<text x="40.2" y="109.1" transform="rotate(-90 40.2 109.1)">GND</text>
<text x="127.1" y="113.8">GND</text>
<text x="127.1" y="111.3">GND</text>
<text x="127.1" y="108.7">GND</text>
<text x="220.5" y="113.8">A_DN</text>
<text x="220.5" y="108.7">A_DP</text>
<text x="255.6" y="108.7">A_DP</text>
<text x="255.6" y="113.8">A_DN</text>
<text x="240.8" y="129.4" transform="rotate(-90 240.8 129.4)">GND</text>
<text x="20.8" y="171">+3V3</text>
<text x="35.9" y="171">GND</text>
<text x="61.2" y="171">PDA_LDO3V3</text>
<text x="81.7" y="171">GND</text>
<text x="107" y="171">PDA_LDO1V5</text>
<text x="127.4" y="171">GND</text>
<text x="156.5" y="171">VBUS_A</text>
<text x="173.1" y="171">GND</text>
<text x="202.2" y="171">VBUS_A</text>
<text x="209.6" y="173.1">100n</text>
<text x="214.2" y="172.3" transform="rotate(-90 214.2 172.3)">GND</text>
<text x="218.8" y="171">GND</text>
<text x="21.7" y="178.6">+5V</text>
<text x="31.3" y="180" transform="rotate(-90 31.3 180)">GND</text>
<text x="35.9" y="178.6">GND</text>
<text x="65.9" y="178.6">A_CC1</text>
<text x="77" y="180" transform="rotate(-90 77 180)">GND</text>
<text x="81.7" y="178.6">GND</text>
<text x="111.6" y="178.6">A_CC2</text>
<text x="127.4" y="178.6">GND</text>
<text x="152.7" y="178.6">PDA_LDO3V3</text>
<text x="173.1" y="178.6">GND</text>
<text x="28.9" y="180.7">10u</text>
<text x="211.8" y="183.9">R19</text>
<text x="28.9" y="191.6">R20</text>
<text x="74.6" y="191.6">R21</text>
<text x="107" y="186.2">PDA_LDO3V3</text>
<text x="127.4" y="186.2">PDA_ADC1</text>
<text x="154.5" y="186.2">PDA_ADC2</text>
<text x="173.1" y="186.2">GND</text>
<text x="199.6" y="186.2">PDA_GPIO0</text>
<text x="211.9" y="188.3">10k</text>
<text x="214.2" y="189" transform="rotate(-90 214.2 189)">VBUS_A</text>
<text x="218.8" y="186.2">GND</text>
<text x="15.5" y="193.8">PDA_LDO3V3</text>
<text x="29" y="196">3k3</text>
<text x="31.3" y="195.7" transform="rotate(-90 31.3 195.7)">A_CC1</text>
<text x="35.9" y="193.8">PDA_SDAC</text>
<text x="61.2" y="193.8">PDA_LDO3V3</text>
<text x="74.7" y="196">3k3</text>
<text x="77" y="195.7" transform="rotate(-90 77 195.7)">A_CC2</text>
<text x="81.7" y="193.8">PDA_SCLC</text>
<text x="107" y="193.8">PDA_LDO3V3</text>
<text x="127.4" y="193.8">PDA_IRQC</text>
</g>
<g font-size="1.4" fill="#a90000">
<text x="133.5" y="56.9">38</text>
<text x="134" y="59.4">1</text>
<text x="164" y="56.9">32</text>
<text x="164" y="59.4">33</text>
<text x="134" y="62">4</text>
<text x="134" y="64.5">2</text>
<text x="164" y="62">23</text>
<text x="164" y="64.5">24</text>
<text x="134" y="67.1">3</text>
<text x="134" y="69.6">8</text>
<text x="164" y="67.1">25</text>
<text x="164" y="69.6">20</text>
<text x="133.5" y="74.7">10</text>
<text x="133.5" y="77.2">16</text>
<text x="134" y="72.1">9</text>
<text x="164" y="72.1">21</text>
<text x="164" y="74.7">22</text>
<text x="164" y="77.2">15</text>
<text x="133.5" y="79.8">17</text>
<text x="133.5" y="82.3">18</text>
<text x="164" y="79.8">30</text>
<text x="164" y="82.3">40</text>
<text x="134" y="84.8">5</text>
<text x="134" y="87.4">6</text>
<text x="134" y="89.9">7</text>
<text x="164" y="84.8">34</text>
<text x="164" y="87.4">35</text>
<text x="164" y="89.9">28</text>
<text x="133.5" y="92.5">19</text>
<text x="133.5" y="95">37</text>
<text x="164" y="92.5">29</text>
<text x="164" y="95">26</text>
<text x="133.5" y="97.5">36</text>
<text x="133.5" y="100.1">13</text>
<text x="164" y="97.5">27</text>
<text x="133.5" y="102.6">11</text>
<text x="133.5" y="105.2">12</text>
<text x="133.5" y="107.7">14</text>
<text x="133.5" y="110.2">31</text>
<text x="133.5" y="112.8">39</text>
</g>
</svg>
